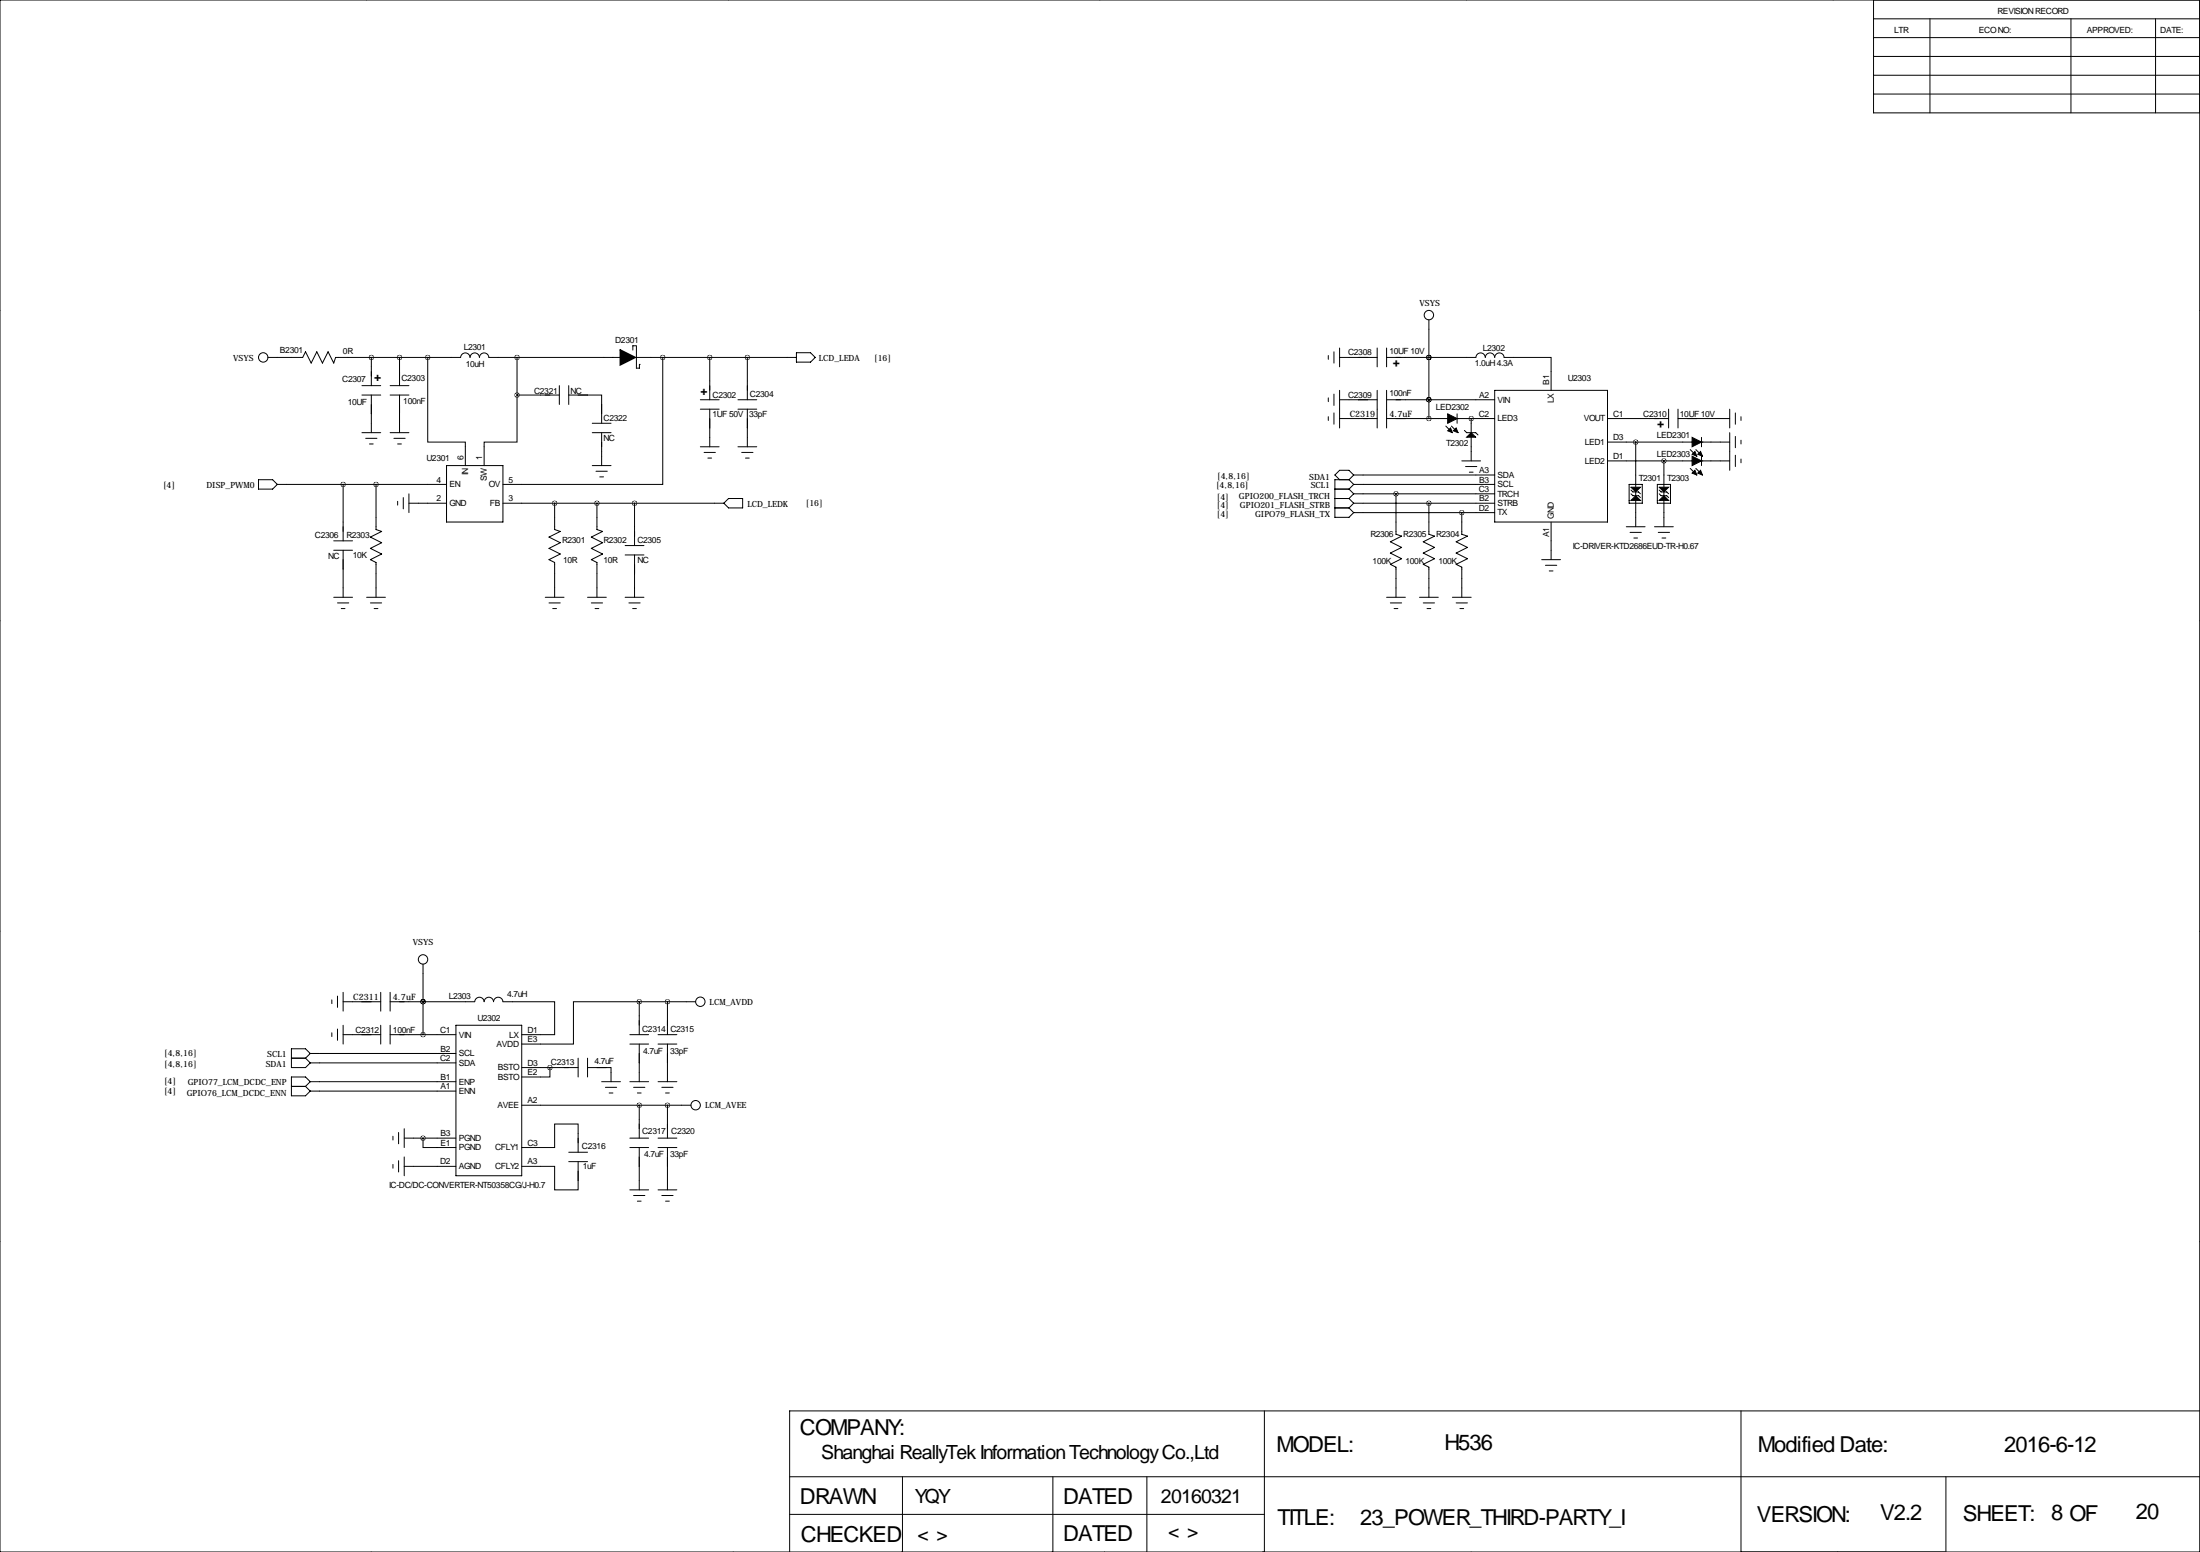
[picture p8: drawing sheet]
<svg xmlns="http://www.w3.org/2000/svg" width="594mm" height="419mm" viewBox="0 0 594 419" stroke-linecap="round" stroke-linejoin="round" font-family="sans-serif">
<g fill="none" stroke="#000" stroke-width=".27">
<path d="M99.1 0h.1M196.8 0h.1M297.2 0h.1M396.2 0h.1M495.3 0h.1M0 0h594.4v419.1h-594.4zM506.2 0v30.5h88.2M506.2 15.2h88.2M506.2 10.2h88.2M506.2 5.1h88.2M521.5 5.1v25.4M559.6 5.1v25.4"/>
<path d="M582.4 5.1v25.4M506.2 20.3h88.2M506.2 25.4h88.2M-.1 83.8h.1M72.4 96.5h9.4l.7-1.5 1.6 3 1.5-3 1.5 3 1.5-3 1.6 3 .5-1.5h33.8a1.27 1.27 0 0 1 1.2-1.2 1.27 1.27 0 0 1 1.3 1.2 1.27 1.27 0 0 1 1.3-1.2 1.27 1.27 0 0 1 1.2 1.2 1.27 1.27 0 0 1 1.3-1.2 1.27 1.27 0 0 1 1.3 1.2h35.5M100.3 96.5v7.6M107.9 96.5v7.6M115.6 96.5v22.9h10.1v6.3M139.7 96.5v10.2M171.7 96.5h1.5M171.9 93.4h-.9v1.1M172 93.4v6.1"/>
<path d="M173 98.4h-.2v1h-.7M173.3 96.5h41.9M179.1 96.5v34.3h-43.2M191.8 96.5v11.4M201.9 96.5v11.4M215.2 95.2h3.8l1.3 1.3-1.3 1.3h-3.8zM358.9 96v1M360.4 95v3M361.9 96.5h10.2M361.9 94v5.1M372.1 94v5.1M374.6 96.5h24.2a1.27 1.27 0 0 1 1.3-1.2 1.27 1.27 0 0 1 1.2 1.2 1.27 1.27 0 0 1 1.3-1.2 1.27 1.27 0 0 1 1.3 1.2 1.27 1.27 0 0 1 1.2-1.2 1.27 1.27 0 0 1 1.3 1.2h12.7v8.9"/>
<path d="M374.6 94v5.1M386.1 96.5h.1M386.1 86.4v26.6M594.4 83.8h.1M97.8 104.1h5.1M97.8 106.7h5.1M97.8 116.8h5.1M98.8 118.4h3.1M99.8 119.9h1M100.3 106.7v10.1M105.4 104.1h5.1M105.4 106.7h5.1"/>
<path d="M105.4 116.8h5.1M106.4 118.4h3.1M107.4 119.9h1.1M107.9 106.7v10.1M139.7 106.7v12.7h-8.9v6.3M139.7 106.7h11.4M151.1 104.1v5.1M153.7 106.7h8.9v7.6M153.7 104.1v5.1M160 116.8h5.1M160 114.3h5.1M162.6 116.8v8.9"/>
<path d="M189.2 107.9h5.1M189.2 110.5h5.1M191.8 110.5v10.1M199.4 107.9h5.1M199.4 110.5h5.1M201.9 110.5v10.1M358.9 107.4v1.1M358.9 112.5v1M360.4 106.4v3.1M360.4 111.5v3.1M361.9 107.9h10.2M361.9 113h10.2"/>
<path d="M361.9 105.4v10.2M372.1 105.4v10.2M374.6 107.9h29.3M374.6 113h16.6M374.6 105.4v10.2M386.1 107.9h.1M390.7 115.1l1.7 1.7M392.2 115.1l1.8 1.7M393.7 113h10.2M393.7 111.8v2.5M395.7 116.2l.6 .6h2.4l.6 .6M397.5 113v3.8"/>
<path d="M397.5 118.1v6.4M403.9 105.4h30.4v35.6h-30.4zM434.3 113h16.5M434.3 119.4h22.9M442 119.4v12.2M450.8 110.5v5.1M453.4 113h14M453.4 110.5v5.1M459.7 119.4h7.7M459.7 118.1v2.5M467.4 110.5v5.1M467.4 116.8v10.2"/>
<path d="M468.9 111.5v3.1M468.9 117.9v3M470.4 112.5v1M470.4 118.9v1M69.8 129.5h3.9l1.2 1.3-1.2 1.3h-3.9zM74.9 130.8h45.7M92.7 130.8v15.3M101.6 130.8v12.2l1.5 .5-3 1.5 3 1.6-3 1.5 3 1.5-3 1.5 1.5 .8v9.4M107.4 135.4v1M109 134.4v3M110.5 135.9h10.1M110.5 133.3v5.1"/>
<path d="M120.6 125.7h15.3v15.3h-15.3zM135.9 135.9h59.7M149.9 135.9v7.1l1.5 .5-3.1 1.5 3.1 1.6-3.1 1.5 3.1 1.5-3.1 1.5 1.6 .8v9.4M160 125.7h5.1M161 127.3h3.1M161.3 135.9v7.1l1.5 .5-3 1.5 3 1.6-3 1.5 3 1.5-3 1.5 1.5 .8v9.4M162.1 128.8h1M171.4 135.9v11.4M189.2 120.6h5.1M190.2 122.2h3.1M191.3 123.7h1M196.8 134.6h3.9v2.6h-3.9l-1.2-1.3z"/>
<path d="M199.4 120.6h5.1M200.4 122.2h3.1M201.4 123.7h1M360.7 132.1h3.8M360.7 137.2h3.8M360.7 134.6h3.8M364.5 129.5h-3.8v10.2h3.8l1.3-1.3M364.5 132.1l1.3 1.2M364.5 134.6l1.3 1.3M364.5 129.5l1.3 1.3M364.5 137.2l1.3 1.2M365.8 135.9h38.1"/>
<path d="M365.8 130.8h38.1M365.8 128.3h38.1M365.8 133.3h38.1M365.8 138.4h38.1M365.8 133.3l-1.3 1.3M365.8 128.3l-1.3-1.3h-2.6l-1.2 1.3 1.2 1.2M365.8 135.9l-1.3 1.3M365.8 130.8l-1.3 1.3M365.8 128.3l-1.3 1.2M377.2 133.3v11l1.5 .5-3 1.5 3 1.5-3 1.6 3 1.5-3 1.5 1.5 .8v8.1M386.1 135.9v8.4l1.5 .5-3 1.5 3 1.5-3 1.6 3 1.5-3 1.5 1.5 .8v8.1M395 124.5h5"/>
<path d="M395 138.4v5.9l1.5 .5-3.1 1.5 3.1 1.5-3.1 1.6 3.1 1.5-3.1 1.5 1.6 .8v8.1M396 126h3M397 127.5h1M434.3 124.5h22.9M440.2 130.8h3.5v5.1h-3.5zM440.7 133.3l.5 .6h1.5l.5 .5M440.7 132.3l.5 .5h1.5l.5 .5M442 132.8v1.1M442 135.1v7.1M447.8 130.8h3.6v5.1h-3.6zM448.3 133.3l.5 .6h1.5l.5 .5M448.3 132.3l.5 .5h1.5l.5 .5"/>
<path d="M449.6 124.5v7.1M449.6 132.8v1.1M449.6 135.1v7.1M456.7 126.5l1.8 1.8M456.7 121.4l1.8 1.8M458.2 126.5l1.8 1.8M458.2 121.4l1.8 1.8M459.7 124.5h7.7M459.7 123.2v2.5M468.9 122.9v3.1M470.4 124v1M90.2 146.1h5"/>
<path d="M90.2 148.6h5M92.7 148.6v12.7M168.9 147.3h5.1M168.9 149.9h5.1M171.4 149.9v11.4M416.6 151.1h5M417.6 152.7h3M418.6 154.2h1M419.1 141v10.1M439.4 142.2h5.1M440.4 143.8h3.1M441.5 145.3h1"/>
<path d="M447 142.2h5.1M448.1 143.8h3M449.1 145.3h1M-.1 167.6h.1M90.2 161.3h5M91.2 162.8h3M92.2 164.3h1M99.1 161.3h5M100.1 162.8h3M101.1 164.3h1M147.3 161.3h5.1M148.3 162.8h3.1"/>
<path d="M149.4 164.3h1M158.7 161.3h5.1M159.8 162.8h3M160.8 164.3h1M168.9 161.3h5.1M169.9 162.8h3.1M170.9 164.3h1.1M374.6 161.3h5.1M375.7 162.8h3M376.7 164.3h1M383.5 161.3h5.1M384.6 162.8h3"/>
<path d="M385.6 164.3h1M392.4 161.3h5.1M393.4 162.8h3.1M394.5 164.3h1M594.4 167.6h.1M-.1 251.5h.1M594.4 251.5h.1M89.7 270v1M89.7 278.9v1M91.2 269v3M91.2 277.9v3M92.7 268v5"/>
<path d="M92.7 276.9v5M92.7 279.4h10.2M92.7 270.5h10.2M102.9 268v5M102.9 276.9v5M105.4 279.4h17.8M105.4 270.5h22.9M105.4 268v5M105.4 276.9v5M114.3 270.5h.1M114.3 260.4v19M123.2 276.9h17.8v40.6h-17.8z"/>
<path d="M128.3 270.5a1.27 1.27 0 0 1 1.2-1.2 1.27 1.27 0 0 1 1.3 1.2M130.8 270.5a1.27 1.27 0 0 1 1.3-1.2 1.27 1.27 0 0 1 1.2 1.2M133.4 270.5a1.27 1.27 0 0 1 1.2-1.2 1.27 1.27 0 0 1 1.3 1.2h14v8.9h-8.9M170.2 279.4h5.1M172.7 270.5h-17.8v11.4h-13.9M172.7 270.5h15.3M172.7 270.5v8.9M177.8 279.4h5.1M180.3 270.5v8.9M78.7 285.8h3.8M78.7 293.4h3.8M82.5 285.8l1.3 1.2"/>
<path d="M82.5 293.4l1.3 1.2M83.8 294.6h39.4M83.8 292.1h39.4M83.8 284.5h39.4M83.8 287h39.4M83.8 284.5l-1.3-1.3h-3.8v5.1h3.8l1.3-1.3M83.8 292.1l-1.3-1.3h-3.8v5.1h3.8l1.3-1.3M83.8 284.5l-1.3 1.3M83.8 292.1l-1.3 1.3M141 298.4h45.7M141 288.3h15.2M148.6 288.3v2.5h-7.6"/>
<path d="M156.2 285.8v5M158.7 288.3h6.4v3.8M158.7 285.8v5M162.6 292.1h5M163.6 293.6h3M164.6 295.1h1M170.2 292.1h5.1M170.2 281.9h5.1M171.2 293.6h3M172.2 295.1h1M172.7 281.9v10.2M172.7 298.4v8.9"/>
<path d="M177.8 292.1h5.1M177.8 281.9h5.1M178.8 293.6h3.1M179.8 295.1h1M180.3 281.9v10.2M180.3 298.4v8.9M106.2 306.8v1M106.2 314.5v1M107.7 305.8v3.1M107.7 313.4v3.1M109.2 315h14M109.2 307.3h14"/>
<path d="M109.2 304.8v5.1M109.2 312.4v5.1M114.3 307.3v2.6h8.9M141 309.9h8.9v-6.4h6.3v7.6M153.7 311.1h5M153.7 313.7h5M156.2 313.7v7.6h-6.3v-6.3h-8.9M170.2 307.3h5.1M170.2 309.9h5.1M172.7 309.9v11.4M177.8 307.3h5.1M177.8 309.9h5.1"/>
<path d="M180.3 309.9v11.4M-.1 335.3h.1M170.2 321.3h5.1M171.2 322.8h3M172.2 324.4h1M177.8 321.3h5.1M178.8 322.8h3.1M179.8 324.4h1M594.4 335.3h.1M213.4 398.8h381M243.8 398.8v20.3M284.5 398.8v20.3"/>
<path d="M309.9 398.8v20.3M341.6 381v38.1M470.4 381v38.1M525.8 398.8v20.3M594.4 381h-381v38.1M100.3 419.1h.1M198.1 419.1h.1M213.4 408.9h128.2M298.4 419.1h.1M397.5 419.1h.1M496.6 419.1h.1"/>
<circle cx="71.1" cy="96.5" r="1.27"/>
<circle cx="386.1" cy="85.1" r="1.27"/>
<circle cx="114.3" cy="259.1" r="1.27"/>
<circle cx="189.2" cy="270.5" r="1.27"/>
<circle cx="188" cy="298.4" r="1.27"/>
</g>
<path d="M167.6 94.5l4.1 2-4.1 2.1z" fill="#000" stroke="#000" stroke-width=".38"/>
<g fill="#000" stroke="#000" stroke-width=".27">
<path d="M391.2 111.8l2.5 1.2h-2.5zM391.2 113h2.5l-2.5 1.3zM391.9 115.6l.5 1.2-1.2-.5zM393.4 115.6l.6 1.2-1.3-.5zM396.3 118.1l1.2-1.3 1.2 1.3zM457.2 118.1l2.5 1.3h-2.5zM457.2 119.4h2.5l-2.5 1.2zM440.7 131.6h2.5l-1.2 1.2zM440.7 135.1l1.3-1.2 1.2 1.2zM448.3 131.6h2.5l-1.2 1.2zM448.3 135.1l1.3-1.2 1.2 1.2zM457.2 123.2l2.5 1.3h-2.5z"/>
<path d="M457.2 124.5h2.5l-2.5 1.2zM457.2 127.8l.8-.8 .5 1.3zM457.2 122.7l.8-.8 .5 1.3zM458.7 127.8l.8-.8 .5 1.3zM458.7 122.7l.8-.8 .5 1.3z"/>
</g>
<path d="M149.8 135.9a.05 .05 0 0 0 .1 0 .05 .05 0 0 0-.1 0zM179 96.5a.05 .05 0 0 0 .1 0 .05 .05 0 0 0-.1 0zM191.7 96.5a.05 .05 0 0 0 .1 0 .05 .05 0 0 0-.1 0zM161.2 135.9a.05 .05 0 0 0 .1 0 .05 .05 0 0 0-.1 0zM107.9 96.5a.05 .05 0 0 0 .1 0 .05 .05 0 0 0-.1 0zM100.3 96.5a.05 .05 0 0 0 .1 0 .05 .05 0 0 0-.1 0zM201.9 96.5a.05 .05 0 0 0 .1 0 .05 .05 0 0 0-.1 0zM115.5 96.5a.05 .05 0 0 0 .1 0 .05 .05 0 0 0-.1 0zM171.4 135.9a.05 .05 0 0 0 .1 0 .05 .05 0 0 0-.1 0zM92.7 130.8a.05 .05 0 0 0 .1 0 .05 .05 0 0 0-.1 0zM148.5 288.3a.05 .05 0 0 0 .1 0 .05 .05 0 0 0-.1 0zM172.7 270.5a.05 .05 0 0 0 .1 0 .05 .05 0 0 0-.1 0zM180.3 270.5a.05 .05 0 0 0 .1 0 .05 .05 0 0 0-.1 0zM172.7 298.5a.05 .05 0 0 0 .1 0 .05 .05 0 0 0-.1 0zM180.3 298.5a.05 .05 0 0 0 .1 0 .05 .05 0 0 0-.1 0zM441.9 119.4a.05 .05 0 0 0 .1 0 .05 .05 0 0 0-.1 0zM377.1 133.3a.05 .05 0 0 0 .1 0 .05 .05 0 0 0-.1 0zM386 135.9a.05 .05 0 0 0 .1 0 .05 .05 0 0 0-.1 0zM449.5 124.5a.05 .05 0 0 0 .1 0 .05 .05 0 0 0-.1 0zM386 96.5a.05 .05 0 0 0 .1 0 .05 .05 0 0 0-.1 0zM386 108a.05 .05 0 0 0 .1 0 .05 .05 0 0 0-.1 0zM394.9 138.4a.05 .05 0 0 0 .1 0 .05 .05 0 0 0-.1 0zM397.5 113a.05 .05 0 0 0 .1 0 .05 .05 0 0 0-.1 0zM386 113a.05 .05 0 0 0 .1 0 .05 .05 0 0 0-.1 0zM386 108a.05 .05 0 0 0 .1 0 .05 .05 0 0 0-.1 0zM386 96.5a.05 .05 0 0 0 .1 0 .05 .05 0 0 0-.1 0z" fill="#000" stroke="#000" stroke-width="1.3"/>
<g font-size="5.9">
<text x="216.2" y="387.6">COMPANY:</text>
<text x="344.9" y="392.2">MODEL:</text>
<text x="390.3" y="391.6">H536</text>
<text x="475" y="392.2">Modified Date:</text>
<text x="541.5" y="392.2">2016-6-12</text>
<text x="216.2" y="406.1">DRAWN</text>
<text x="287.3" y="406.1">DATED</text>
<text x="345.2" y="411.7">TITLE:</text>
<text x="367.5" y="411.7">23_POWER_THIRD-PARTY_I</text>
<text x="474.7" y="411">VERSION:</text>
<text x="508" y="410.4">V2.2</text>
<text x="530.4" y="410.7">SHEET:</text>
<text x="554.2" y="410.4">8 OF</text>
<text x="577.1" y="410.2">20</text>
<text x="216.4" y="416.3">CHECKED</text>
<text x="287.3" y="416.1">DATED</text>
</g>
<g font-size="5.3">
<text x="221.9" y="393.9">Shanghai ReallyTek Information Technology Co.,Ltd</text>
<text x="247.1" y="405.9">YQY</text>
<text x="313.7" y="405.9">20160321</text>
<text x="247.9" y="416.1">&lt; &gt;</text>
<text x="315.6" y="415.3">&lt; &gt;</text>
</g>
<g font-size="3.3">
<text x="378.1" y="99" transform="rotate(-90 378.1 99)">+</text>
<text x="101.1" y="102.9">+</text>
<text x="189.3" y="106.7">+</text>
<text x="449.6" y="115.5" transform="rotate(-90 449.6 115.5)">+</text>
</g>
<g font-size="2.4">
<text x="364.7" y="112.5">C2319</text>
<text x="375.4" y="112.5">4.7uF</text>
<text x="95.4" y="270">C2311</text>
<text x="106.2" y="270">4.7uF</text>
</g>
<g font-size="2.3">
<text x="539.8" y="3.8">REVISION RECORD</text>
<text x="511.8" y="8.9">LTR</text>
<text x="534.7" y="8.9">ECO NO:</text>
<text x="563.9" y="8.9">APPROVED:</text>
<text x="583.7" y="8.9">DATE:</text>
<text x="383.6" y="82.6">VSYS</text>
<text x="75.6" y="95.3">B2301</text>
<text x="92.7" y="95.5">0R</text>
<text x="125.3" y="94.5">L2301</text>
<text x="166.2" y="92.7">D2301</text>
<text x="364.2" y="95.8">C2308</text>
<text x="375.4" y="95.5">10UF 10V</text>
<text x="400.6" y="94.7">L2302</text>
<text x="63" y="97.5">VSYS</text>
<text x="125.8" y="99.1">10uH</text>
<text x="221.2" y="97.5">LCD_LEDA</text>
<text x="236.2" y="97.4">[16]</text>
<text x="398.5" y="98.8">1.0uH 4.3A</text>
<text x="92.5" y="103.1">C2307</text>
<text x="108.5" y="102.9">C2303</text>
<text x="144.3" y="106.4">C2321</text>
<text x="154.2" y="106.4">NC</text>
<text x="192.5" y="107.4">C2302</text>
<text x="202.6" y="107.2">C2304</text>
<text x="364.2" y="107.4">C2309</text>
<text x="375.4" y="106.9">100nF</text>
<text x="399.7" y="107.4">A2</text>
<text x="418.6" y="103.9" transform="rotate(-90 418.6 103.9)">B1</text>
<text x="423.6" y="102.9">U2303</text>
<text x="94" y="109.5">10UF</text>
<text x="109" y="109">100nF</text>
<text x="163.1" y="113.8">C2322</text>
<text x="192.5" y="112.5">1UF 50V</text>
<text x="202.4" y="112.5">33pF</text>
<text x="387.9" y="110.8">LED2302</text>
<text x="399.6" y="112.5">C2</text>
<text x="404.6" y="113.8">LED3</text>
<text x="404.6" y="108.7">VIN</text>
<text x="419.9" y="108.8" transform="rotate(-90 419.9 108.8)">LX</text>
<text x="427.9" y="113.8">VOUT</text>
<text x="435.9" y="112.5">C1</text>
<text x="444" y="112.5">C2310</text>
<text x="453.9" y="112.5">10UF 10V</text>
<text x="163.1" y="119.1">NC</text>
<text x="435.9" y="118.9">D3</text>
<text x="447.6" y="118.4">LED2301</text>
<text x="115.3" y="124.5">U2301</text>
<text x="125.2" y="124.2" transform="rotate(-90 125.2 124.2)">6</text>
<text x="130.3" y="124.2" transform="rotate(-90 130.3 124.2)">1</text>
<text x="390.7" y="120.4">T2302</text>
<text x="428.2" y="125.2">LED2</text>
<text x="428.2" y="120.1">LED1</text>
<text x="435.9" y="124">D1</text>
<text x="447.6" y="123.5">LED2303</text>
<text x="44.1" y="131.7">[4]</text>
<text x="55.8" y="131.8">DISP_PWM0</text>
<text x="117.9" y="130.3">4</text>
<text x="121.4" y="131.6">EN</text>
<text x="126.5" y="128.3" transform="rotate(-90 126.5 128.3)">IN</text>
<text x="131.6" y="129.9" transform="rotate(-90 131.6 129.9)">SW</text>
<text x="132.1" y="131.6">OV</text>
<text x="137.4" y="130.3">5</text>
<text x="328.6" y="131.7">[4,8,16]</text>
<text x="328.9" y="129.4">[4,8,16]</text>
<text x="353.7" y="129.5">SDA1</text>
<text x="354.1" y="131.8">SCL1</text>
<text x="399.7" y="127.8">A3</text>
<text x="399.7" y="130.3">B3</text>
<text x="404.6" y="129">SDA</text>
<text x="404.6" y="131.6">SCL</text>
<text x="442.8" y="129.8">T2301</text>
<text x="450.4" y="129.8">T2303</text>
<text x="117.9" y="135.4">2</text>
<text x="121.4" y="136.7">GND</text>
<text x="132.4" y="136.7">FB</text>
<text x="137.4" y="135.4">3</text>
<text x="201.9" y="136.9">LCD_LEDK</text>
<text x="217.8" y="136.7">[16]</text>
<text x="328.8" y="135">[4]</text>
<text x="328.8" y="137.2">[4]</text>
<text x="334.8" y="134.6">GPIO200_FLASH_TRCH</text>
<text x="335" y="137.2">GPIO201_FLASH_STRB</text>
<text x="399.6" y="132.8">C3</text>
<text x="399.6" y="137.9">D2</text>
<text x="399.7" y="135.4">B2</text>
<text x="404.6" y="136.7">STRB</text>
<text x="404.6" y="134.1">TRCH</text>
<text x="328.8" y="139.5">[4]</text>
<text x="339.1" y="139.7">GIPO79_FLASH_TX</text>
<text x="404.6" y="139.2">TX</text>
<text x="419.9" y="140.2" transform="rotate(-90 419.9 140.2)">GND</text>
<text x="85.1" y="145.3">C2306</text>
<text x="93.6" y="145.3">R2303</text>
<text x="151.9" y="146.6">R2301</text>
<text x="163.1" y="146.6">R2302</text>
<text x="172.2" y="146.6">C2305</text>
<text x="370.3" y="145">R2306</text>
<text x="379.2" y="145">R2305</text>
<text x="388.1" y="145">R2304</text>
<text x="418.6" y="145.1" transform="rotate(-90 418.6 145.1)">A1</text>
<text x="425" y="148.3">IC-DRIVER-KTD2686EUD-TR-H0.67</text>
<text x="88.6" y="150.9">NC</text>
<text x="95.3" y="150.6">10K</text>
<text x="152.1" y="151.9">10R</text>
<text x="163.1" y="151.9">10R</text>
<text x="172.2" y="151.9">NC</text>
<text x="370.9" y="152.4">100K</text>
<text x="379.8" y="152.4">100K</text>
<text x="388.7" y="152.4">100K</text>
<text x="111.5" y="255.3">VSYS</text>
<text x="121.2" y="269.7">L2303</text>
<text x="137" y="269.2">4.7uH</text>
<text x="129" y="275.6">U2302</text>
<text x="191.7" y="271.3">LCM_AVDD</text>
<text x="96" y="278.9">C2312</text>
<text x="106.2" y="278.9">100nF</text>
<text x="118.9" y="278.9">C1</text>
<text x="124" y="280.2">VIN</text>
<text x="137.6" y="280.2">LX</text>
<text x="142.5" y="278.9">D1</text>
<text x="142.5" y="281.4">E3</text>
<text x="173.5" y="278.6">C2314</text>
<text x="181.1" y="278.6">C2315</text>
<text x="44.4" y="285.1">[4,8,16]</text>
<text x="72.2" y="285.5">SCL1</text>
<text x="118.9" y="286.5">C2</text>
<text x="119" y="284">B2</text>
<text x="124" y="285.2">SCL</text>
<text x="124" y="287.8">SDA</text>
<text x="134.1" y="282.7">AVDD</text>
<text x="142.5" y="287.8">D3</text>
<text x="148.9" y="287.5">C2313</text>
<text x="160.6" y="287.3">4.7uF</text>
<text x="173.8" y="284.5">4.7uF</text>
<text x="181.1" y="284.5">33pF</text>
<text x="44.3" y="292.7">[4]</text>
<text x="44.4" y="288.1">[4,8,16]</text>
<text x="50.7" y="293.1">GPIO77_LCM_DCDC_ENP</text>
<text x="71.8" y="288">SDA1</text>
<text x="119" y="291.6">B1</text>
<text x="124" y="292.9">ENP</text>
<text x="134.5" y="289.1">BSTO</text>
<text x="134.5" y="291.6">BSTO</text>
<text x="142.5" y="290.3">E2</text>
<text x="44.3" y="295.5">[4]</text>
<text x="50.5" y="295.9">GPIO76_LCM_DCDC_ENN</text>
<text x="119" y="294.1">A1</text>
<text x="124" y="295.4">ENN</text>
<text x="134.4" y="299.2">AVEE</text>
<text x="142.5" y="297.9">A2</text>
<text x="190.5" y="299.2">LCM_AVEE</text>
<text x="119" y="306.8">B3</text>
<text x="119" y="309.4">E1</text>
<text x="124" y="308.1">PGND</text>
<text x="124" y="310.6">PGND</text>
<text x="133.7" y="310.6">CFLY1</text>
<text x="142.5" y="309.4">C3</text>
<text x="157.2" y="310.4">C2316</text>
<text x="173.5" y="306.3">C2317</text>
<text x="181.4" y="306.3">C2320</text>
<text x="118.9" y="314.5">D2</text>
<text x="124" y="315.7">AGND</text>
<text x="133.7" y="315.7">CFLY2</text>
<text x="142.5" y="314.5">A3</text>
<text x="157.5" y="315.7">1uF</text>
<text x="174.1" y="312.4">4.7uF</text>
<text x="181.1" y="312.4">33pF</text>
<text x="105.2" y="320.8">IC-DC/DC-CONVERTER-NT50358CG/J-H0.7</text>
</g>
</svg>
